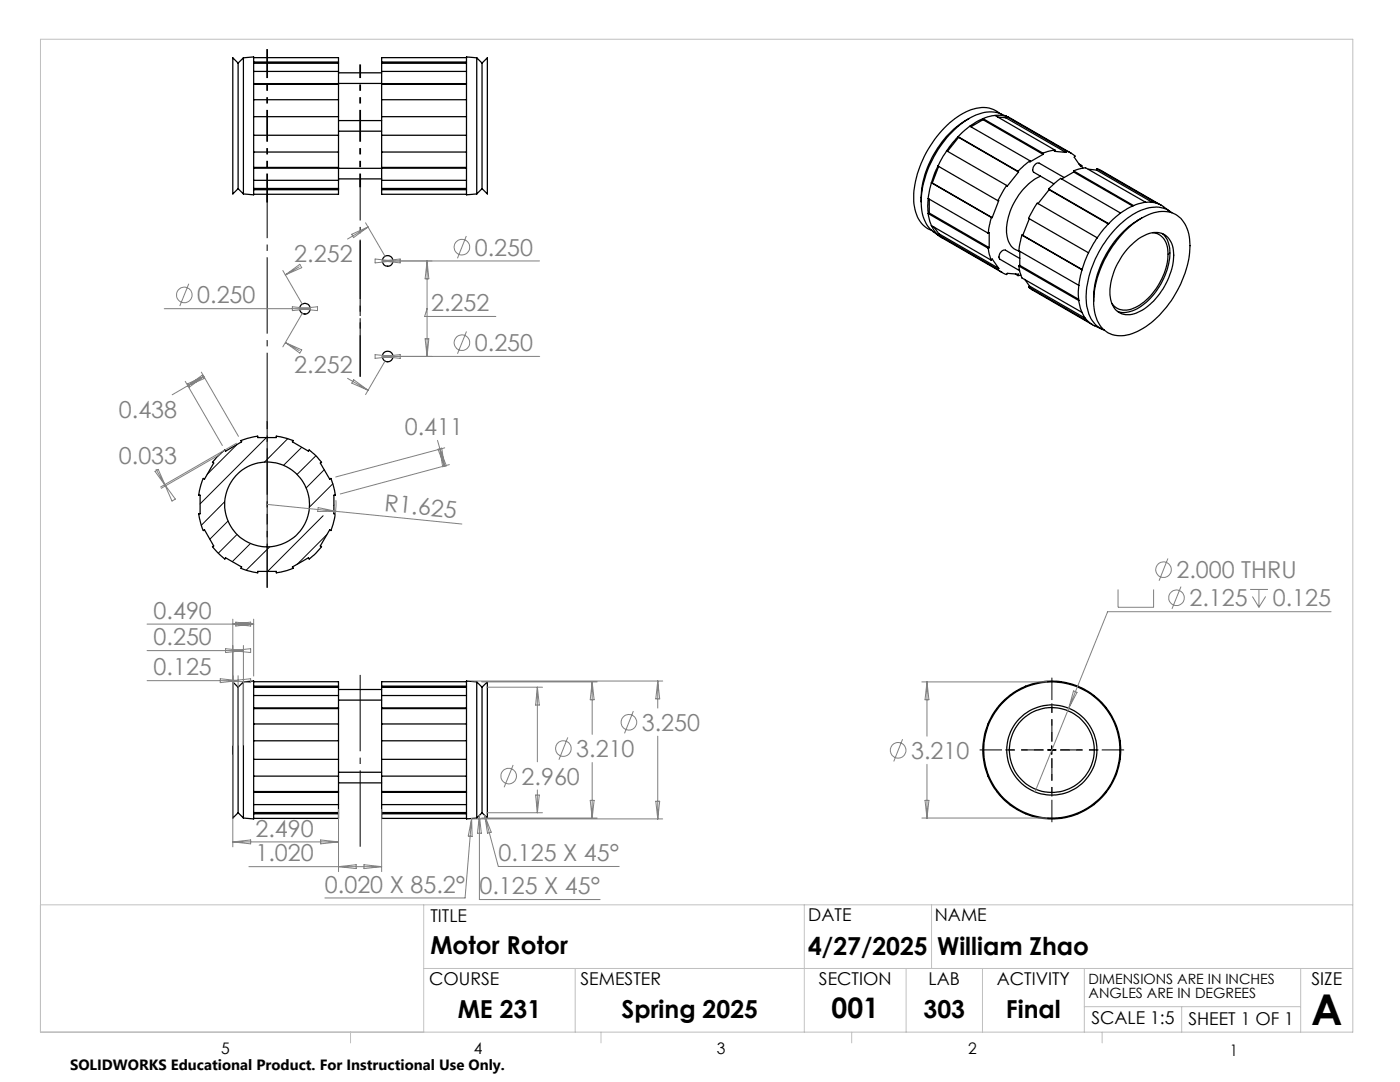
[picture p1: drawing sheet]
<svg xmlns="http://www.w3.org/2000/svg" width="279mm" height="216mm" viewBox="0 0 279 216" stroke-linecap="round" stroke-linejoin="round" font-family="sans-serif">
<g fill="none" stroke="#000" stroke-width=".25">
<path d="M47.5 12.6v25M47.5 12.6l-1-1.1v27.2l1-1.1M48.6 11.5v27.2M48.6 11.5l-1.1 1.1M50.6 12.4v1.9M50.6 14.3v2.4M50.6 16.7v3.2M50.6 19.9v3.4M50.6 11.5v-.1l-2 .1M50.6 11.5v.9M50.6 11.5h17v.9M50.6 16.7h42.5"/>
<path d="M50.6 19.9h17M50.6 16.8h17M50.6 14.3h17M50.6 12.6h17M50.6 12.4h17M67.6 19.9v3.4M67.6 14.3v5.6M67.6 12.4v1.9M67.6 14.5h8.6M76.2 19.9v3.4M76.2 14.3v5.6M76.2 12.4v1.9"/>
<path d="M76.2 19.9h16.9M76.2 16.8h16.9M76.2 14.3h16.9M76.2 12.6h16.9M76.2 12.4h16.9M93.1 11.5v-.1l2 .1M93.1 19.9v3.4M93.1 16.7v3.2M93.1 14.3v2.4M93.1 12.4v1.9M93.1 11.5v.9M93.1 11.5h-16.9v.9"/>
<path d="M95.1 11.5v27.2M95.1 11.5l1.1 1.1M96.2 12.6v25M96.2 12.6l1.1-1.1v27.2l-1.1-1.1M47.5 37.6l1.1 1.1M48.6 38.7l2 .2v-.1M50.6 23.3v3.7M50.6 27v3.3M50.6 30.3v3.2M50.6 33.5v2.5M50.6 36v1.9M50.6 37.9v.9"/>
<path d="M50.6 23.3h17M50.6 27h17M50.6 30.3h17M50.6 33.4h17M50.6 33.5h17M50.6 36h17M50.6 37.6h17M50.6 37.9h17M67.6 27v3.3M67.6 33.5v2.5M67.6 37.9v.9h-17M67.6 23.3v3.7"/>
<path d="M67.6 30.3v3.2M67.6 36v1.9M67.6 26.2h8.6M67.6 24.1h8.6M67.6 35.7h8.6M67.6 33.6h8.6M76.2 27v3.3M76.2 33.5v2.5M76.2 37.9v.9h16.9M76.2 23.3v3.7M76.2 30.3v3.2M76.2 36v1.9"/>
<path d="M76.2 23.3h16.9M76.2 27h16.9M76.2 30.3h16.9M76.2 33.4h16.9M76.2 33.5h16.9M76.2 36h16.9M76.2 37.6h16.9M76.2 37.9h16.9M93.1 37.9v.9M93.1 36v1.9M93.1 33.5v2.5M93.1 30.3v3.2"/>
<path d="M93.1 27v3.3M93.1 23.3v3.7M95.1 38.7l-2 .2v-.1M96.2 37.6l-1.1 1.1M185.2 39.6l-.1 1.6 .1 1.4M185.2 39.6l12 6.9M185.5 39.7v2.8M185.9 36.5l-.7 3.1M185.9 36.5l11.9 6.9M185.9 36.5h.2M186.1 36.5l11.9 6.9M187.2 33.1l-1.3 3.4"/>
<path d="M187.2 33.1l11.9 6.9M187.3 33.2l-1.2 3.3M188.9 30.1l-1.7 3M188.9 30.1l12 6.9M191.2 27.3l-2.3 2.8M191.2 27.3l12 6.9M191.2 27.3l.1 .1M191.3 27.4l12 6.9M191.3 27.4l-2.2 2.8M193.4 23.6a19.4 19.4 0 0 0-9.6 16.7M193.6 25.2l-2.4 2.1M193.6 25.2l11.9 6.9"/>
<path d="M196.2 23.7l-1.3 .6-1.3 .9M196.2 23.9l12 6.9M196.2 23.7l12 6.9M196.2 23.9l-2.4 1.4M196.2 23.7v.2M198.6 23l-1.5 .3-.9 .4M198.6 23h1.1l1.1 .2M198.6 23l11.9 7M199.1 23.4l1.6 .1M199.5 22.6a5.7 5.7 0 0 0-6.2-.5 20.1 20.1 0 0 0-10 11.8 12.5 12.5 0 0 0 0 9.8 4.7 4.7 0 0 0 2.6 2.3M200.7 23.5l12 6.9M200.8 23.2l12.9 7.4"/>
<path d="M200.8 23.2l12 6.9M200.8 23.2l-.1 .3M200.9 37l-1.8 3M201.3 23.4l-1.5-.6a7.1 7.1 0 0 0-6.6 1 21.4 21.4 0 0 0-9.4 16.5 7.2 7.2 0 0 0 2.5 5.9l1.3 1M203.2 34.2l.1 .1M203.3 34.3l-2.3 2.8-.1-.1M205.5 32.1l-2.3 2.1M207.6 35.1a12.7 12.7 0 0 0-6.7 11.8 3.4 3.4 0 0 0 2.5 3.2M208.2 30.8l-2.7 1.5v-.2M208.2 30.6v.2M209.3 37.7l2.4-2.1 11.9 6.9M209.3 37.7l12 6.9"/>
<path d="M209.3 37.7l.1 .2M209.4 37.9l11.8 6.8M209.4 37.9l-2.2 2.7M210.5 30l-1.4 .2-.9 .4M210.5 30l-.1 .2 2.3 .2M212.4 35.4l-5-2.8a1.2 1.2 0 0 0-1.1 1.8l4 2.3M212.8 30.1l.9 .5 .9 .6-.2 .2 1.3 1.8 .2-.2M212.8 30.1l-.1 .3M214.3 34.1l.9-.3 1.4-.3 12 6.9M214.3 34.3l11.7 6.8M214.3 34.3l-2.5 1.4M214.3 34.1l11.9 6.9"/>
<path d="M214.3 34.1v.2M215.3 32.7l.6 .3M215.9 33l.2 .5M217.2 33.8l1.6 .1M218.8 33.9l11.2 6.5M218.9 33.7l.7 .2 12.2 7.1M218.9 33.7l12 6.9M218.9 33.7l-.1 .2M185.2 42.6l.7 2.4M185.2 42.6l12 6.9M185.5 42.5l11.9 6.9M185.5 42.5l-.3 .1"/>
<path d="M185.9 45l.5 1 .8 .8M185.9 45l11.9 6.9M186.4 45.3l1 1.3M187.2 46.8l.6 .5 12.2 7.1M187.2 46.8l11.9 7M187.4 46.6l11.9 7M187.4 46.6l-.2 .2M197.2 49.5l.6 2.4M197.2 46.5l.2-.1v3M197.4 49.4l-.2 .1M197.8 43.4l-.6 3.1M197.8 43.4h.2"/>
<path d="M197.8 51.9l.2-.2 1.3 1.9M199.1 53.8l1.6 .9 .2 .1 .1-.3 2.3 .2-.1 .3M199.1 40h.2l-1.3 3.4M199.3 53.6l-.2 .2M202.6 54.7l.6 .3M203.3 53.1l.6 2.4 12 6.8M203.3 53.1l12 6.9M203.5 51.6l-2.8-1.7a1.2 1.2 0 0 0-1.1 1.9l3.9 2.2M203.5 53l11.8 6.7M203.5 50.2v2.8M203.5 53l-.2 .1M203.7 54.9l-.5 .1"/>
<path d="M203.9 46.9l-.6 3.1 12 6.9M203.9 46.9l12 6.9M203.9 46.9l.2 .1M204.1 47l11.8 6.8M204.5 55.7l1 1.4M205.3 57.3l.6 .5 12.2 7M205.3 57.3l11.9 6.9M205.4 43.6l-1.3 3.4M205.5 57.1l11.1 6.4M205.5 57.1l-.2 .2M215.3 60l.6 2.3M215.3 56.9l-.1 1.2 .1 1.9"/>
<path d="M215.9 53.8l-.6 3.1M217.2 50.4l-1.3 3.4M219 47.4l-1.8 3M219 47.4l-12-6.9-.7 1.1-1 2 11.9 6.8M221.3 44.6l-2.3 2.8M223.6 42.5l-2.3 2.1M224.4 46.2a12.4 12.4 0 0 1 7.4-4 5.2 5.2 0 0 1 5.4 4.5 17.5 17.5 0 0 1-2.6 12 17.2 17.2 0 0 1-9.2 8 5.2 5.2 0 0 1-6.9-4.2 17.8 17.8 0 0 1 3.1-12.7l1.3-1.9zM225.5 49.1a7.8 7.8 0 0 1 5.5-2.7 3.8 3.8 0 0 1 3.2 4 13.5 13.5 0 0 1-7.4 12.1 3.6 3.6 0 0 1-5.2-3.2 13.4 13.4 0 0 1 3.9-10.2zM226.2 41l-2.6 1.5M227.9 43.5a19.4 19.4 0 0 0-9.6 16.6M228.6 40.4l-2.4 .6M228.6 40.4h1.2l1.1 .2"/>
<path d="M230 46.4a3.5 3.5 0 0 1 3.1 3.8 12.9 12.9 0 0 1-6.5 11.1 3.5 3.5 0 0 1-4.7-.8M230.9 40.6l1.1 .5 1.5 1.1M232 46.6a5.7 5.7 0 0 1 1.3 5.5 13.4 13.4 0 0 1-7.3 9.9 3.9 3.9 0 0 1-3 .1M233.9 42.5a5.5 5.5 0 0 0-6.1-.6 19.8 19.8 0 0 0-9.8 11.2 14.2 14.2 0 0 0-.7 9.6 5 5 0 0 0 3.1 3.2M215.9 62.3l.6 1.1 .7 .8M217.2 64.2l1.1 .7 1.7 .8M43.3 91.2l1.6-1.4 .1 .2 3.2-1.8-.1-.3 3.3-.9v.3h3.7v-.3l2.2 .5 1.2 .4-.2 .3 3.3 1.8 .1-.2 1 .8 1.5 1.7-.3 .1 1.9 3.2 .2-.1 .9 3.3h-.3v3.7h.3l-.7 3-.2 .4-.2-.2-1.9 3.2 .3 .2-1.2 1.3-1.3 1.1-.1-.2-3.3 1.8 .2 .3-1.2 .4-2.2 .5v-.3h-3.7v.3l-2.1-.5-1.2-.4 .1-.3-3.2-1.8-.1 .2-1-.8-1.5-1.6 .3-.2-1.9-3.2-.2 .2-.5-1.3-.4-2.1h.2v-3.7h-.2l.4-2.1 .5-1.2 .2 .1 1.9-3.2-.3-.1zM47.5 137.1v25.1M47.5 137.1l-1-1v27.1l1-1M48.6 136.1v27.1M48.6 136.1l-1.1 1M50.6 136v-.1l-2 .2"/>
<path d="M50.6 136v.9M50.6 136.9v1.9M50.6 138.8v2.5M50.6 136h17v.9M50.6 138.8h17M50.6 137.2h17M50.6 136.9h17M67.6 138.8v2.5M67.6 139.7h8.6M67.6 137.6h8.6M67.6 136.9v1.9M76.2 138.8v2.5"/>
<path d="M76.2 136.9v1.9M76.2 138.8h16.9M76.2 137.2h16.9M76.2 136.9h16.9M93.1 138.8v2.5M93.1 136.9v1.9M93.1 136v.9M93.1 136v-.1l2 .2M93.1 136h-16.9v.9M95.1 136.1v27.1M95.1 136.1l1.1 1M96.2 137.1v25.1"/>
<path d="M96.2 137.1l1.1-1v27.1l-1.1-1M50.6 141.3v3.2M50.6 144.5v3.3M50.6 151.5v3.4M50.6 154.9v3.2M50.6 158.1v2.4M50.6 147.8v3.7M50.6 154.9h17M50.6 151.5h17M50.6 144.5h17M50.6 147.8h17M50.6 157.9h17"/>
<path d="M50.6 141.4h17M50.6 158.1h17M50.6 141.3h17M67.6 151.5v3.4M67.6 144.5v3.3M67.6 158.1v2.4M67.6 156.2h8.6M67.6 154.1h8.6M67.6 141.3v3.2M67.6 147.8v3.7M67.6 154.9v3.2M76.2 151.5v3.4"/>
<path d="M76.2 144.5v3.3M76.2 158.1v2.4M76.2 154.9h16.9M76.2 151.5h16.9M76.2 144.5h16.9M76.2 147.8h16.9M76.2 141.3v3.2M76.2 147.8v3.7M76.2 154.9v3.2M76.2 157.9h16.9M76.2 141.4h16.9M76.2 158.1h16.9"/>
<path d="M76.2 141.3h16.9M93.1 158.1v2.4M93.1 154.9v3.2M93.1 151.5v3.4M93.1 147.8v3.7M93.1 144.5v3.3M93.1 141.3v3.2M47.5 162.2l1.1 1M48.6 163.2l2 .2v-.1M50.6 160.5v1.9M50.6 162.4v.9M50.6 160.5h17"/>
<path d="M50.6 162.1h17M50.6 162.4h17M67.6 162.4v.9h-17M67.6 160.5v1.9M76.2 162.4v.9h16.9M76.2 160.5v1.9M76.2 160.5h16.9M76.2 162.1h16.9M76.2 162.4h16.9M93.1 162.4v.9M93.1 160.5v1.9M95.1 163.2l-2 .2v-.1"/>
<path d="M96.2 162.2l-1.1 1"/>
<circle cx="77.4" cy="52.1" r="1.06"/>
<circle cx="60.9" cy="61.6" r="1.06"/>
<circle cx="77.4" cy="71.1" r="1.06"/>
<circle cx="53.3" cy="100.7" r="8.5"/>
<circle cx="209.9" cy="149.6" r="8.5"/>
<circle cx="209.9" cy="149.7" r="13.6"/>
<circle cx="209.9" cy="149.6" r="9"/>
<circle cx="209.9" cy="149.7" r="13.8"/>
</g>
<g fill="none" stroke="#000" stroke-width=".2">
<path d="M47.3 88.7l-6 6M53.2 87.3l-13.3 13.2M57.4 87.5l-4.6 4.7M60.2 89.3l-3.6 3.6M63 90.9l-3.7 3.8M64.7 93.7l-3.6 3.7M66.4 96.5l-4.5 4.5M44.8 100.1l-4.6 4.7M45.5 104l-3.6 3.6M47.3 106.6l-3.7 3.8M50 108.4l-3.6 3.7M53.8 109.1l-4.7 4.7"/>
<path d="M64.5 102.9l-11.1 11.1M65.2 106.7l-5.9 5.9M66.6 100.8v.1M209.1 149.6h1.6M209.9 148.8v1.7"/>
</g>
<g fill="none" stroke="#808080" stroke-width=".2">
<path d="M37.7 56.6l-1.8 4.5M56.4 54l4 6.7M56.9 54.9l2.9-2.2 .4 .7zM59.7 53.2l-2.8 1.7M70.2 46.7l3.2-1.4-2.8 2.1zM73 44.4l3.9 6.8M73.4 45.3l-4 2.4M74.9 51.7l3.5 .4-3.5 .4zM76.3 52.1h31.4M76.3 52.1l3.6-.4v.8zM85.2 52.1v19M85.2 52.1l.4 3.5h-.8z"/>
<path d="M93.1 47.1l-1.8 4.4M32.8 61.6h29.1M37 76.1l7.4 12.8M37.4 76.6l3.3-1.5-2.9 2.1zM37.5 77l2.9-2.1 .3 .6zM40.2 74.3l7.4 12.8M40.7 75.1l-6.3 3.7M57 68.4l2.7 1.6M57 68.4l3.2 1.4-.4 .6zM58.3 61.2l3.6 .4-3.6 .4zM59.8 61.6l3.6-.4v.8zM60.4 62.5l-4 6.7"/>
<path d="M69.4 75.5l4.1 2.4M70.6 75.8l2.9 2.1-3.3-1.5zM74.9 70.8l3.5 .3-3.5 .4zM76.3 71.1h31.4M76.3 71.1l3.6-.3v.7zM76.9 72l-3.9 6.7M84.8 67.6h.8l-.4 3.5zM85.2 61.6l-.5 1.5h14.3M93.1 66.1l-1.8 4.5M30.9 94.1l.7-.4 1.4 3.2zM31.2 93.7l1.8 3.2M32.9 96.7l2.1 2.9-.7 .4z"/>
<path d="M44.2 90.5l-12 6.9M47.2 88.4l-15.2 8.8M67 99.8l.1 1.2-.2 2M87.3 87.9l.5 1.7M87.4 89.6l.8-.2 .5 3.6zM87.8 89.6l.9 3.4M87.8 89.6l1.3 3.4-.8 .1zM88.8 89.4l-21.8 5.8M89.7 92.7l-21.8 5.9M53.3 100.6l38.9 4M63.5 101.3l3.5 .7-3.6 .1zM223.1 117.6v3.6h7.1v-3.6"/>
<path d="M233.1 111.4l-1.8 4.5M235.7 117.1l-1.8 4.4M249.5 117.6h3.5M249.9 119l1.3 2.2M251.2 117.6v3.6M252.6 119l-1.4 2.2M29.4 129.8h19.2M29.4 135.8h18.1M29.4 124.5h21.2M44 135.4l3.5 .4-3.5 .4zM45 129.4l3.6 .4-3.6 .4zM46.5 123.5v25.2"/>
<path d="M46.5 129.8l3.5-.4v.8zM46.5 124.5l3.5-.4v.8zM46.5 135.8l3.5-.4v.8zM47.1 124.1l3.5 .4-3.5 .4zM47.5 134.8v13.9M48.6 128.8v19.9M50.6 123.5v11.4M94.1 135.9h38.2M96.1 136.1h23.1M97.2 137.1h11.1M107.2 137.1v14.9M107.2 137.1l.4 3.6h-.7z"/>
<path d="M118.2 136.1v10.4M118.2 136.1l.4 3.5h-.8zM131.3 135.9v5.4M131.3 135.9l.4 3.6h-.8zM184 136.1h24.9M185 136.1l.4 3.5h-.8zM185 136.1v10.8M214.2 137.9l.7 .2-1.6 3.2zM265.6 122.1h-44.5l-7.8 19.2M46.5 150.7v18.3M102.4 152.6l-1.8 4.5M106.9 158.6h.7l-.4 3.6z"/>
<path d="M107.2 157.6v4.6M113.3 147.1l-1.8 4.5M117.8 159.7h.8l-.4 3.5zM118.2 152.2v11M126.4 141.9l-1.8 4.4M130.9 159.9h.8l-.4 3.5zM131.3 146.9v16.5M180.1 147.5l-1.7 4.4M184.6 159.7h.8l-.4 3.5zM185 152.5v10.7M213.3 141.3l-6.7 16.7M46.5 168l3.5-.4v.8z"/>
<path d="M46.5 168h21.1M49.7 172.9h26.5M64 167.6l3.6 .4-3.6 .4zM67.6 161.5v12.4M67.6 172.9l3.5-.4v.8zM72.6 172.5l3.6 .4-3.6 .4zM76.2 161.5v12.4M94.1 163.4h38.2M94.1 163.3l.1 3.6-.7-.1zM94.1 163.3l-1.3 15.9h-28M95.7 162.7l.4 3.6h-.8zM95.7 162.7v16.8h24.1"/>
<path d="M96.1 163.2h23.1M96.7 162.7l1.3 3.4-.7 .2zM96.7 162.7l2.7 10.2h24.2M97.2 162.2h11.1M184 163.2h24.9"/>
<circle cx="36.8" cy="58.9" r="1.56"/>
<circle cx="92.2" cy="49.3" r="1.55"/>
<circle cx="92.2" cy="68.4" r="1.56"/>
<circle cx="232.2" cy="113.7" r="1.56"/>
<circle cx="234.8" cy="119.3" r="1.56"/>
<circle cx="101.5" cy="154.9" r="1.55"/>
<circle cx="112.4" cy="149.4" r="1.55"/>
<circle cx="125.5" cy="144.1" r="1.56"/>
<circle cx="179.2" cy="149.7" r="1.55"/>
</g>
<path d="M71.9 134v35.6" fill="none" stroke="#000" stroke-width=".2" stroke-dasharray="15.2 1.3 1.3 1.3" stroke-dashoffset="-.7" stroke-linecap="butt"/>
<path d="M71.9 75.2v-27.2" fill="none" stroke="#000" stroke-width=".2" stroke-dasharray="15.2 1.3 1.3 1.3" stroke-dashoffset="3.6" stroke-linecap="butt"/>
<path d="M71.9 35.7v39.5" fill="none" stroke="#000" stroke-width=".2" stroke-dasharray="15.2 1.3 1.3 1.3" stroke-dashoffset="6.9" stroke-linecap="butt"/>
<path d="M53.3 117.3v-33.3" fill="none" stroke="#000" stroke-width=".2" stroke-dasharray="15.2 1.3 1.3 1.3" stroke-dashoffset=".5" stroke-linecap="butt"/>
<path d="M53.3 38.7v78.6" fill="none" stroke="#000" stroke-width=".2" stroke-dasharray="15.2 1.3 1.3 1.3" stroke-dashoffset="6.5" stroke-linecap="butt"/>
<path d="M208.3 149.6h-7.7M209.9 148v-7.7M209.9 151.3v7.6M211.6 149.6h7.6" fill="none" stroke="#000" stroke-width=".2" stroke-dasharray="15.2 1.3 1.3 1.3" stroke-dashoffset="13.3" stroke-linecap="butt"/>
<path d="M208.3 149.6h-12.8M209.9 148v-12.8M209.9 151.3v12.8M211.6 149.6h12.7" fill="none" stroke="#000" stroke-width=".2" stroke-dasharray="15.2 1.3 1.3 1.3" stroke-dashoffset="10.8" stroke-linecap="butt"/>
<path d="M71.9 12.8v24.6" fill="none" stroke="#000" stroke-width=".35" stroke-dasharray="6.3 1.3 1.3 1.3 1.3 1.3" stroke-dashoffset="3.6" stroke-linecap="butt"/>
<path d="M53.3 9.8v30.6" fill="none" stroke="#000" stroke-width=".35" stroke-dasharray="6.3 1.3 1.3 1.3 1.3 1.3" stroke-dashoffset=".6" stroke-linecap="butt"/>
<g fill="none" stroke="#c0c0c0" stroke-width=".2">
<path d="M8.1 7.8h261.9v198.2h-261.9zM8.1 180.6h261.9M84.6 180.6v25.4M84.6 193.3h185.4M114.8 193.3v12.7M160.5 180.6v25.4M180.8 193.3v12.7M185.9 180.6v12.7M196.1 193.3v12.7M216.4 193.3v12.7M259.6 193.3v12.7M70 206v2.1"/>
<path d="M119.9 206v2.1M170 206v2.1M216.4 200.9h43.2M220 206v2.1M235.8 200.9v5.1"/>
</g>
<text font-size="8.5" x="261.7" y="204.6">A</text>
<text font-size="5.6" x="166" y="203.1">001</text>
<g font-size="4.9">
<text x="85.9" y="190.4">Motor Rotor</text>
<text x="161.3" y="190.5">4/27/2025</text>
<text x="187" y="190.5">William Zhao</text>
<text x="91.3" y="203.2">ME 231</text>
<text x="124" y="203.1">Spring 2025</text>
<text x="184.3" y="203.1">303</text>
<text x="200.8" y="203.2">Final</text>
</g>
<g font-size="4.7" fill="#808080">
<text x="58.7" y="52.2">2.252</text>
<text x="94.8" y="51">0.250</text>
<text x="39.4" y="60.5">0.250</text>
<text x="86" y="62.1">2.252</text>
<text x="94.8" y="70.1">0.250</text>
<text x="58.7" y="74.5">2.252</text>
<text x="23.7" y="83.3">0.438</text>
<text x="80.8" y="86.8">0.411</text>
<text x="23.7" y="92.6">0.033</text>
<text x="76.6" y="102" transform="rotate(6 76.6 102)">R1.625</text>
<text x="234.8" y="115.4">2.000 THRU</text>
<text x="30.7" y="123.5">0.490</text>
<text x="237.4" y="121">2.125</text>
<text x="254" y="121">0.125</text>
<text x="30.7" y="128.8">0.250</text>
<text x="30.7" y="134.8">0.125</text>
<text x="128.1" y="145.8">3.250</text>
<text x="115" y="151.1">3.210</text>
<text x="181.8" y="151.4">3.210</text>
<text x="104.1" y="156.6">2.960</text>
<text x="51" y="167">2.490</text>
<text x="51" y="171.9">1.020</text>
<text x="99.5" y="171.9">0.125 X 45°</text>
<text x="64.9" y="178.1">0.020 X 85.2°</text>
<text x="95.7" y="178.4">0.125 X 45°</text>
</g>
<g font-size="3.5">
<text x="85.9" y="183.9">TITLE</text>
<text x="161.3" y="183.8">DATE</text>
<text x="186.6" y="183.8">NAME</text>
<text x="85.6" y="196.5">COURSE</text>
<text x="115.9" y="196.5">SEMESTER</text>
<text x="163.4" y="196.5">SECTION</text>
<text x="185.3" y="196.5">LAB</text>
<text x="198.9" y="196.5">ACTIVITY</text>
<text x="261.7" y="196.5">SIZE</text>
<text x="217.8" y="204.4">SCALE 1:5</text>
<text x="237.2" y="204.4">SHEET 1 OF 1</text>
</g>
<g font-size="3.2">
<text x="44.2" y="210.4">5</text>
<text x="94.6" y="210.3">4</text>
<text x="143.1" y="210.4">3</text>
<text x="193.2" y="210.3">2</text>
<text x="245.4" y="210.6">1</text>
</g>
<text font-size="3" x="14" y="213.5">SOLIDWORKS Educational Product. For Instructional Use Only.</text>
<g font-size="2.8">
<text x="217.2" y="196.4">DIMENSIONS ARE IN INCHES</text>
<text x="217.2" y="199.2">ANGLES ARE IN DEGREES</text>
</g>
</svg>
